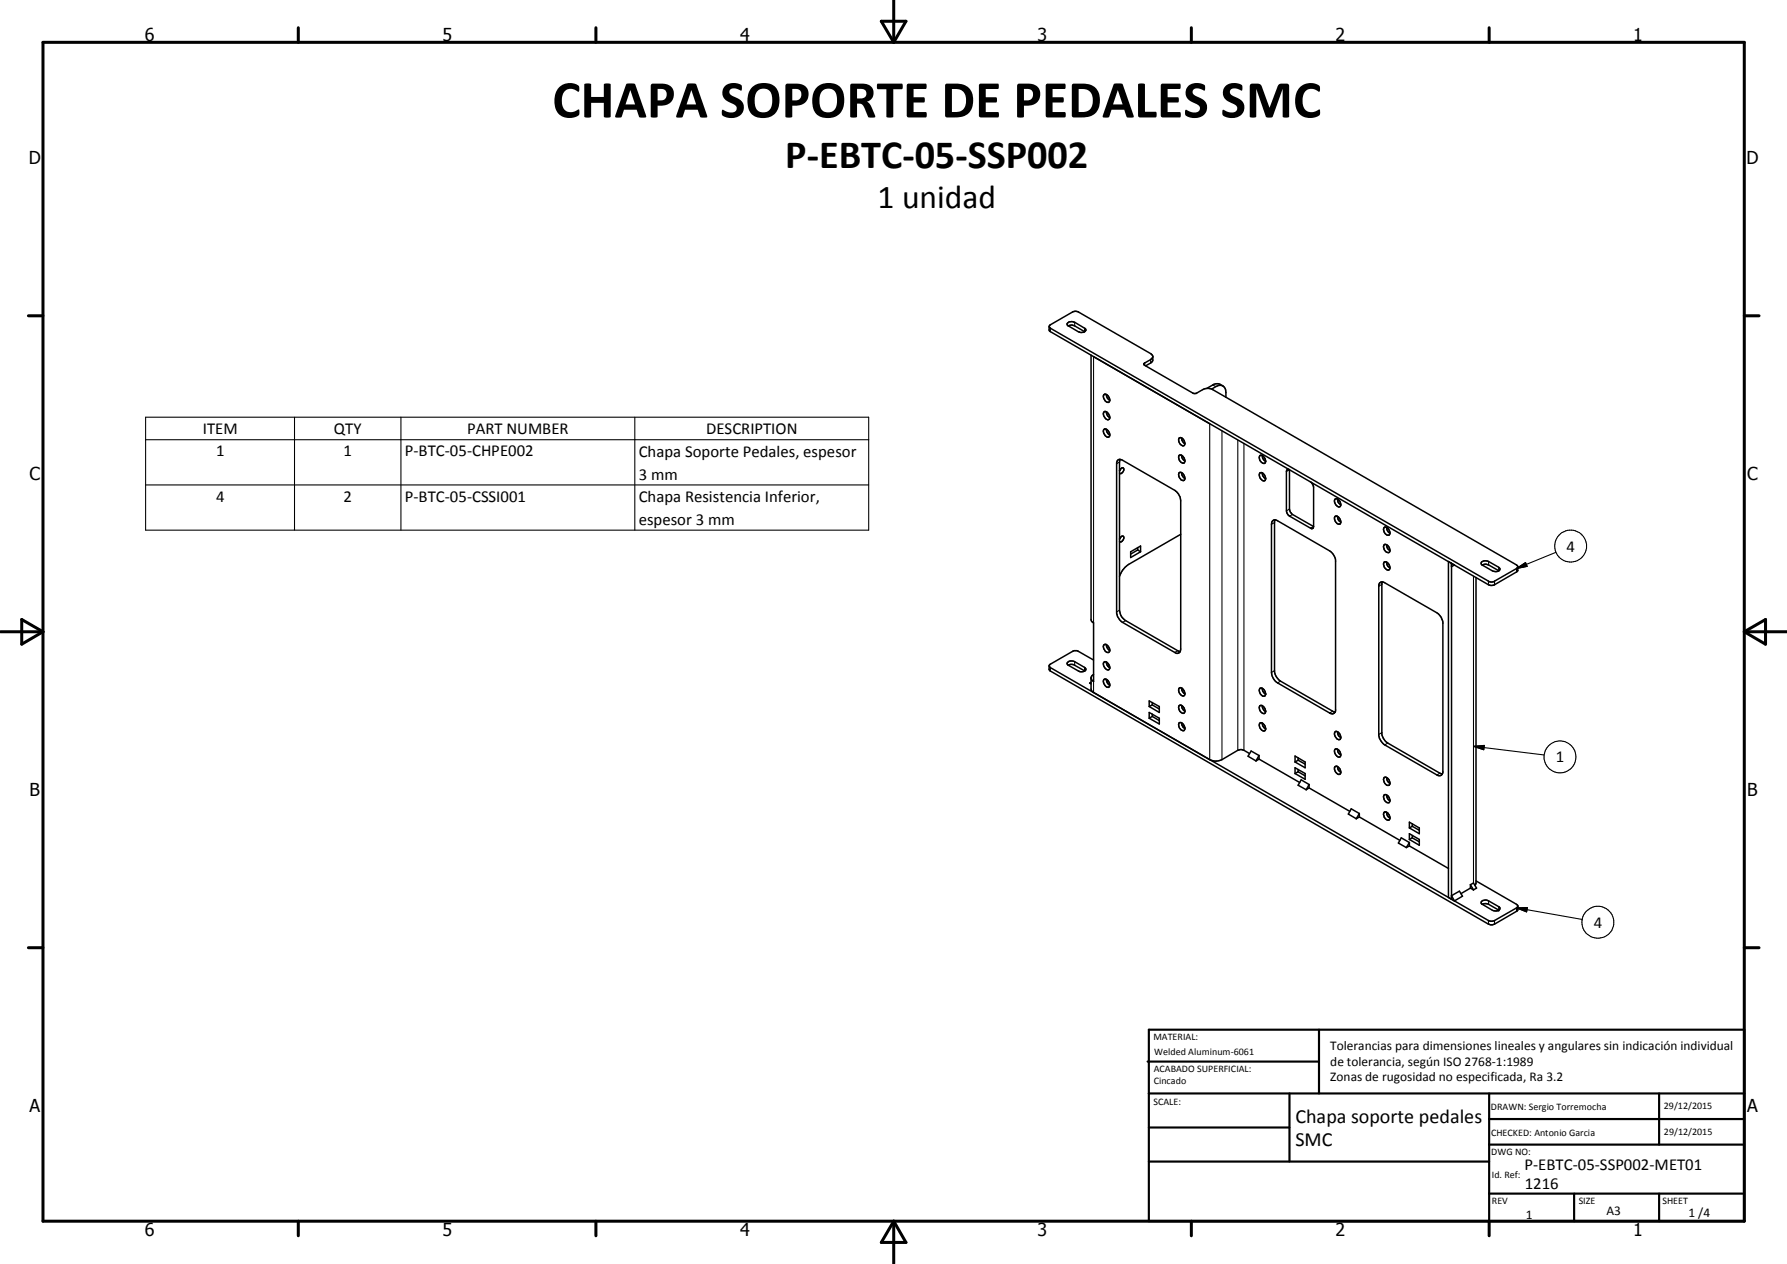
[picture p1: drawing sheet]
<svg xmlns="http://www.w3.org/2000/svg" width="420mm" height="297mm" viewBox="0 0 420 297" stroke-linecap="round" stroke-linejoin="round" font-family="sans-serif">
<g fill="none" stroke="#000" stroke-width=".35">
<path d="M246.7 76.7v.8l.3 .4 103 59.5 .6 .2 .6-.1 5.7-3.4v-1l-.3-.3-71.7-41.4M251 75.9a1.62 1.62 0 0 1 1.7-.2l2.3 1.4a.51 .51 0 0 1 .3 .6 .51 .51 0 0 1-.6 .4l-1.1-.1-2.6-1.5zM251.2 76.6l.8-.2 .5 .1 2.5 1.4M256.5 83.4v62.2l.1 .3 .5 .5v13.7l-.6-.7M257.1 83.8l27.3 15.8M259.5 92.8l.1-.1a1.16 1.16 0 0 1 1.1 .6 1.16 1.16 0 0 1 0 1.2 1.31 1.31 0 0 1-1.2-1.7zM259.5 96.9a.94 .94 0 0 1 1.4 .9l-.1 .7a.99 .99 0 0 1-1.3-.8zM260.1 92.7l.2 .8 .6 .6M260.1 96.8l.2 .8 .6 .6M269.4 86l1.6-1.1v-1.2l-.3-.5-17.3-10h-1.1l-5.6 3.3v.4l.3 .2 103.2 59.6h1l5.4-3.1 .3-.3M271 83.9l-.5 .6-1.5 .9v.4l11.6 6.7h.7l1.5-.9a2.62 2.62 0 0 1 2.1-.2M287.6 90.7l.6 .9v1.7"/>
<path d="M287.6 90.7l-.8-.4-.7-.1a4 4 0 0 0-2.4 1.1M287.6 90.7l-.5-.1a2.84 2.84 0 0 0-2.2 .8M259.5 101a1.04 1.04 0 0 1 1.4 1.1l-.1 .5-.4 .1a1.47 1.47 0 0 1-.9-1.7zM260.1 100.9l.2 .7 .6 .6M262.8 108.1l.4-.2 .7 .3 12.3 7 .9 .9 .3 .7 .2 .9v34.8l-.2 .7-.5 .3h-.5l-12.5-7.2-.7-.7-.5-.9-.2-.6v-35.4zM263.3 107.9l-.1 .7v34.8a3 3 0 0 0 1.5 2.4l12.8 7.3M263.4 110.2l.2-.1a.43 .43 0 0 1 .7 0 .43 .43 0 0 1-.2 .7l-.5 .5-.4-.1M263.5 110.2l-.3 .4zM277.2 111.2a1.01 1.01 0 0 1 1 .1 1.01 1.01 0 0 1 .4 1 .52 .52 0 0 1-.4 .7 .52 .52 0 0 1-.6-.4l-.4-.6zM277.3 102.9a1.19 1.19 0 0 1 1.1 .6 1.19 1.19 0 0 1 0 1.2 1.24 1.24 0 0 1-1.1-1.8zM277.3 107a1.23 1.23 0 0 1 1.1 1.8 1.29 1.29 0 0 1-1.1-1.8zM277.8 102.9l.1 .6 .7 .8"/>
<path d="M277.8 107l.1 .6 .7 .8M277.8 111l.1 .7 .7 .7M296.2 107.1a1.19 1.19 0 0 1 1.2 .5 1.19 1.19 0 0 1-.1 1.3 1.25 1.25 0 0 1-1.1-1.8zM296.2 111.1a1.19 1.19 0 0 1 1.2 .6 1.19 1.19 0 0 1-.1 1.2 1.24 1.24 0 0 1-1.1-1.8zM296.8 107.1l.1 .6 .7 .8M296.8 111.1l.1 .7 .7 .7M302.5 110.5l.4-.2 .3 .1v9.2l.1 .7 .6 .6 5 2.8-.2 .5-.6-.1-4.9-2.8-.6-.7-.1-.5zM308.1 113.3l.6 .6 .2 .6v9.2M313.9 117.3a1.19 1.19 0 0 1 1.1 .5 1.19 1.19 0 0 1 0 1.3 1.21 1.21 0 0 1-1.1-1.8zM314.5 117.3a1.46 1.46 0 0 0 .7 1.4M263.4 126.3a.47 .47 0 0 1 .8-.2 .47 .47 0 0 1-.1 .7l-.5 .5-.4-.1M263.5 126.2l-.3 .5z"/>
<path d="M265.8 129.7l2.4-1.4v1.4l-2.4 1.3zM267.5 129.2l-1.7 1M267.5 128.7v.5M267.5 129.2l.7 .5M277.6 125.6l-12.2 7-1.4 1.3-.8 1.5M299.3 122.3l.6-.1 .5 .2 12.2 7.1 .7 .6 .7 1.2v35.7a.86 .86 0 0 1-1.4 .6l-12.2-7.1a3.2 3.2 0 0 1-1.5-2.5v-34.8zM299.8 122.2l-.1 .4v35.3l.1 .6 .4 .7 .9 .9 12.8 7.2M313.9 121.3a1.23 1.23 0 0 1 1.1 1.9 1.29 1.29 0 0 1-1.1-1.9zM314.5 121.3l.2 .8 .5 .6M324.3 137a.86 .86 0 0 1 1.3-.1l12.3 7.1 .8 .9 .5 .9v35.8a.86 .86 0 0 1-1.3 .5l-12.3-7.1-.7-.6-.6-.9-.1-.6v-35.4zM325 136.7l-.1 .4v35.4a3.3 3.3 0 0 0 1.4 2.1l12.8 7.3M325.4 128a1.19 1.19 0 0 1 1.2 .6 1.19 1.19 0 0 1 0 1.2 1.27 1.27 0 0 1-1.2-1.8z"/>
<path d="M325.4 124a1.17 1.17 0 0 1 1.4 1.3l-.2 .5a1.27 1.27 0 0 1-1.2-1.8zM325.4 132.1a1.27 1.27 0 0 1 1.3 1.8 1.15 1.15 0 0 1-1.4-1.4zM326 124a1.6 1.6 0 0 0 .8 1.3M326 128l.2 .8 .6 .6M326 132.1a1.6 1.6 0 0 0 .8 1.4M341.3 132.4l-.7-.4v78.9l.7 .4M341.3 132.4v78.9M341.3 132.4l.7 .4-.7 .4M347 135.7v71.8l-.2 .6M348.3 132.1l.8-.3 .7 .1 2.6 1.4a.65 .65 0 0 1 0 .9 .65 .65 0 0 1-.8 .1l-.7-.1-2.5-1.5zM348.5 132.8l.7-.2 .8 .2 2.4 1.3M352.4 134.1v.1"/>
<path d="M246.7 156.5v.8l.3 .4 103 59.5 .6 .1 .8-.1 5.4-3.2 .1-1.1-.3-.4-9.6-5.5M251 155.7a1.42 1.42 0 0 1 1.7-.2l2.3 1.3a.51 .51 0 0 1 .3 .7 .51 .51 0 0 1-.6 .3l-.8 .1-.3-.2-2.6-1.5zM251.2 156.3l.6-.2 .7 .1 2.5 1.5M257.1 158.5l-.6 .7v2.7l.1 .4 .5 .4M257.1 155.1l-3.7-2.1-.9-.1-5.5 3.2-.3 .4 .3 .4 103 59.4 .6 .2 .6-.1 5.4-3 .3-.4M259.5 151.6l.2-.2a1.21 1.21 0 0 1 1 1.9h-.3a1.41 1.41 0 0 1-.9-1.7zM259.6 159.6a1.19 1.19 0 0 1 1.1 1.9 1.24 1.24 0 0 1-1.1-1.9zM260.1 151.5a1.6 1.6 0 0 0 .8 1.4M260.1 155.6l.2 .8 .6 .6M260.1 159.6l.2 .8 .6 .6M260.5 159.9l-.3 .2M260.8 156.4l-.3 .1"/>
<path d="M260.8 156.3l.1 .7M260.8 156.3a.87 .87 0 0 0-1.3-.6 1.34 1.34 0 0 0 1.2 1.7l.2-.4M256.5 160.3l-.3 .2 .3 .2M270.2 164.7l2.4 1.3v1.4l-2.4-1.4zM270.2 167.4l2.4 1.4v1.3l-2.4-1.3zM270.9 165.1v.6M270.9 167.8v.6M270.9 168.4l-.7 .4M270.9 168.4l1.7 .9M270.9 165.7l-.7 .3M270.9 165.7l1.7 .9M277.2 161.8a.78 .78 0 0 1 1.2 .5l.1 .4a.56 .56 0 0 1-.1 .8 .56 .56 0 0 1-.8-.3l-.4-.6z"/>
<path d="M277.3 165.8a1.19 1.19 0 0 1 1.1 .5 1.19 1.19 0 0 1 0 1.3 1.24 1.24 0 0 1-1.1-1.8zM277.3 169.8a1.23 1.23 0 0 1 1.1 1.9 1.29 1.29 0 0 1-1.1-1.9zM277.8 161.7a1.69 1.69 0 0 0 .8 1.4M277.8 165.8a1.86 1.86 0 0 0 .8 1.4M277.8 169.8l.1 .6 .7 .8M278.1 170.7l.5 .4M293.8 177.1l-1.3-.8-1.1-.1-4.1 2.3a3.2 3.2 0 0 1-2.9 0M296 178.4l9.6 5.5M296 177.5l-.7 1.3M296 178.4l-.7 .4M296 177.5v.9M296 177.5l-1.8-1-.8 1.2 1.9 1.1"/>
<path d="M296.2 169.9a1.19 1.19 0 0 1 1.2 .6 1.19 1.19 0 0 1-.1 1.2 1.27 1.27 0 0 1-1.1-1.8zM296.2 161.8a1.19 1.19 0 0 1 1.2 .5 1.19 1.19 0 0 1-.1 1.3 1.24 1.24 0 0 1-1.1-1.8zM296.2 165.9l.2-.1a1.25 1.25 0 0 1 .9 1.9 1.27 1.27 0 0 1-1.1-1.8zM296.8 161.8l.1 .5 .7 .9M296.8 165.9l.1 .5 .7 .8M296.8 169.9l.1 .6 .7 .8M304.5 177.7l2.4 1.4v1.3l-2.4-1.3zM305.2 178.6l-.7 .5M305.2 178.1v.5M305.2 178.6l1.7 1M313.8 176.1a1.02 1.02 0 0 1 1.4 1.2 .53 .53 0 0 1-.3 .7 .53 .53 0 0 1-.7-.4l-.4-.9zM313.9 172a1.19 1.19 0 0 1 1.1 .5 1.19 1.19 0 0 1 0 1.3 1.27 1.27 0 0 1-1.1-1.8z"/>
<path d="M314.5 172l.2 .8 .5 .6M314.5 176.1l.2 .7 .5 .6M304.5 180.4l2.4 1.4v1.3l-2.4-1.3zM305.2 180.8v.6M305.2 181.4l-.7 .4M305.2 181.4l1.7 .9M307.8 185.2l9.6 5.5M307.8 184.4l-.7 1.2M307.8 185.2l-.7 .4M307.8 184.4v.8M307.8 184.4l-1.9-1.1-.7 1.2 1.9 1.1M313.9 180.1a1.19 1.19 0 0 1 1.1 .6 1.19 1.19 0 0 1 0 1.2 1.24 1.24 0 0 1-1.1-1.8z"/>
<path d="M314.5 180.1a1.46 1.46 0 0 0 .7 1.4M319.6 192l9.5 5.5M319.6 191.2l-1.9-1.1-.7 1.2 1.9 1.1M319.6 191.2l-.7 1.2M319.6 192l-.7 .4M319.6 191.2v.8M325.4 186.8a1.14 1.14 0 0 1 1.4 1.2 .51 .51 0 0 1-.2 .5 .51 .51 0 0 1-.5 .1 1.47 1.47 0 0 1-.7-1.8zM325.4 182.7a1.19 1.19 0 0 1 1.2 .6 1.19 1.19 0 0 1 0 1.2 1.27 1.27 0 0 1-1.2-1.8zM325.4 190.9a1.19 1.19 0 0 1 1.2 .5 1.19 1.19 0 0 1 0 1.3 1.27 1.27 0 0 1-1.2-1.8zM326 186.8a1.6 1.6 0 0 0 .8 1.4M326 182.7l.2 .8 .6 .6M326 190.9l.2 .8 .6 .6"/>
<path d="M331.4 193.2l2.3 1.4v1.3l-2.3-1.3zM331.4 195.9l2.3 1.4v1.3l-2.3-1.3zM331.4 198v.8M331.4 198.8l9.2 5.3M331.4 198l-.7 1.2M331.4 198.8l-.7 .4M331.4 198l-1.9-1.1-.7 1.2 1.9 1.1M332.1 194.2l1.6 .9M332.1 194.2l-.7 .4M332.1 193.6v.6M332.1 196.3v.6M332.1 196.9l1.6 .9"/>
<path d="M332.1 196.9l-.7 .4M341.3 210.5l1.8-1.1 .8 1.2-1.9 1.1zM341.3 211.3l.7 .4M345.7 208.7l-2.2 1.3M345.7 207.9l.7-.4 .8 1.2-.8 .4M345.7 207.9l.7 1.2M345.7 207.9v.8M345.7 208.7l.7 .4M348.3 211.9l.3-.3 1-.1 2.8 1.6a.52 .52 0 0 1 .2 .6 .52 .52 0 0 1-.5 .3l-1.2-.1-2.5-1.5zM348.5 212.5l.7-.2 .6 .1 2.6 1.5"/>
</g>
<g fill="none" stroke="#000" stroke-width=".25">
<path d="M247 77.1v.8M252.7 75.7v.9M255 77.1v.8M34.2 98h170v26.6h-170zM69.2 98v26.6M94.3 98v26.6M149.3 98v26.6M257.1 83.8v62.6M269.1 85.3v.6M270.5 84.5v.8M284.4 99.6v78.9M285.1 90.5l.8 .3"/>
<path d="M34.2 103.3h170M34.2 114h170M263.2 108.6l-.7 .4M287.3 101.2v77.3M291 103.4v72.9M292.5 104.2v72.1M303.2 119.6l-.7 .5M303.2 110.4l-.7 .4M299.7 122.8l-.8 .4M303.9 120.9l-.7 .4M308.9 123.7l-.8 .4M324.9 137.3l-.7 .5"/>
<path d="M346.4 135.4v72.1M350 136.6v.8M350 132v.8M351.4 136.6v.8M352.4 133.3v.8M356.6 133.6l2.1-1.4 .4 .9zM356.6 133.6v.8M365.8 129.8l-9.2 3.8M247 156.9v.8M252.7 155.5v.8M255 156.8v.8M263.2 143.4l-.7 .4"/>
<path d="M264.7 145.8l-.8 .5M276.9 152.9l-.7 .4M299.7 157.6l-.8 .4M257.1 160.1v2.6M301.1 160.1l-.7 .4M313.3 167.1l-.7 .5M324.9 172.2l-.7 .4M326.3 174.6l-.7 .4M346.4 175.4l2.6-.2-.1 1zM346.4 175.4l16.7 2M338.5 181.7l-.6 .4M350 216.3v.9"/>
<path d="M350 211.7v.8M351.4 216.3v.9M352.4 213.1v.8M356.6 213.4l2.5-.1-.2 1zM356.6 213.4v.8M356.6 213.4l15.4 2.7"/>
<circle cx="369.3" cy="128.3" r="3.7"/>
<circle cx="366.8" cy="177.9" r="3.7"/>
<circle cx="375.7" cy="216.7" r="3.7"/>
</g>
<circle cx="352.4" cy="213.9" r=".18" fill="#000"/>
<g fill="none" stroke="#000" stroke-width=".71">
<path d="M10.1 9.9h400v277.1h-400zM70.1 6.5v3.4M140.1 6.5v3.4M207.2 5h5.8l-2.9 4.9zM210.1 0v9.9M280.1 6.5v3.4M350.1 6.5v3.4M6.7 74.2h3.4M410.1 74.2h3.5M.1 148.5h10M5.1 145.6l5 2.9-5 2.9zM410.1 148.5h10"/>
<path d="M410.1 148.5l5-2.9v5.8zM6.7 222.7h3.4M410.1 222.7h3.5M70.1 287v3.4M140.1 287v3.4M210.1 287v10M210.1 287l2.9 5h-5.8zM280.1 287v3.4M350.1 287v3.4"/>
</g>
<g fill="none" stroke="#000" stroke-width=".51">
<path d="M269.8 249.5h40.3M270.1 242h140v45h-140zM270.1 257h140M303.2 257v16M310.1 242v15M350.1 257v30M390.1 257v12M270.1 265h33.1M270.1 273h80M350.1 269h60M350.1 263h60M350.1 280.5h60"/>
<path d="M370.1 280.5v6.5M390.1 280.5v6.5"/>
</g>
<path d="M356.6 133.6l2.1-1.4 .4 .9zM346.4 175.4l2.6-.2-.1 1zM356.6 213.4l2.5-.1-.2 1z" fill="#000"/>
<text font-size="12.6" x="129.9" y="27.6">CHAPA SOPORTE DE PEDALES SMC</text>
<text font-size="9.4" x="184.6" y="39.4">P-EBTC-05-SSP002</text>
<text font-size="7.9" x="206.3" y="48.9">1 unidad</text>
<g font-size="4.7">
<text x="304.6" y="263.9">Chapa soporte pedales</text>
<text x="304.6" y="269.3">SMC</text>
</g>
<g font-size="4.2">
<text x="34" y="9.6">6</text>
<text x="104" y="9.6">5</text>
<text x="174" y="9.6">4</text>
<text x="244" y="9.6">3</text>
<text x="314" y="9.6">2</text>
<text x="384" y="9.6">1</text>
<text x="6.8" y="38.7">D</text>
<text x="410.6" y="38.7">D</text>
<text x="7" y="112.9">C</text>
<text x="410.8" y="112.9">C</text>
<text x="7" y="187.1">B</text>
<text x="410.8" y="187.1">B</text>
<text x="7" y="261.4">A</text>
<text x="410.8" y="261.4">A</text>
<text x="34" y="290.4">6</text>
<text x="104" y="290.4">5</text>
<text x="174" y="290.4">4</text>
<text x="244" y="290.4">3</text>
<text x="314" y="290.4">2</text>
<text x="384" y="290.4">1</text>
</g>
<g font-size="3.9">
<text x="47.7" y="102">ITEM</text>
<text x="78.5" y="102">QTY</text>
<text x="109.8" y="102">PART NUMBER</text>
<text x="166" y="102">DESCRIPTION</text>
<text x="50.8" y="107.3">1</text>
<text x="80.8" y="107.3">1</text>
<text x="95.2" y="107.3">P-BTC-05-CHPE002</text>
<text x="150.2" y="107.4">Chapa Soporte Pedales, espesor</text>
<text x="150.2" y="112.7">3 mm</text>
<text x="50.8" y="117.9">4</text>
<text x="80.8" y="117.9">2</text>
<text x="95.2" y="117.9">P-BTC-05-CSSI001</text>
<text x="150.2" y="118">Chapa Resistencia Inferior,</text>
<text x="150.2" y="123.3">espesor 3 mm</text>
<text x="368.3" y="129.6">4</text>
<text x="365.8" y="179.2">1</text>
<text x="374.7" y="218">4</text>
<text x="358.5" y="275">P-EBTC-05-SSP002-MET01</text>
<text x="358.5" y="279.4">1216</text>
</g>
<g font-size="3.1">
<text x="312.7" y="246.8">Tolerancias para dimensiones lineales y angulares sin indicación individual</text>
<text x="312.7" y="250.4">de tolerancia, según ISO 2768-1:1989</text>
<text x="312.7" y="254">Zonas de rugosidad no especificada, Ra 3.2</text>
<text x="358.7" y="286.5">1</text>
<text x="377.7" y="285.6">A3</text>
<text x="397" y="285.9">1 /4</text>
</g>
<g font-size="2.4">
<text x="271.2" y="244.4">MATERIAL:</text>
<text x="271.3" y="252">ACABADO SUPERFICIAL:</text>
<text x="271.4" y="247.9">Welded Aluminum-6061</text>
<text x="271.3" y="254.6">Cincado</text>
<text x="271.2" y="259.7">SCALE:</text>
<text x="350.6" y="260.8">DRAWN: Sergio Torremocha</text>
<text x="391.2" y="260.6">29/12/2015</text>
<text x="350.6" y="267">CHECKED: Antonio Garcia</text>
<text x="391.2" y="266.7">29/12/2015</text>
<text x="350.6" y="271.4">DWG NO:</text>
<text x="350.8" y="276.9">Id. Ref:</text>
<text x="350.8" y="282.8">REV</text>
<text x="371.2" y="282.9">SIZE</text>
<text x="390.9" y="282.9">SHEET</text>
</g>
</svg>
